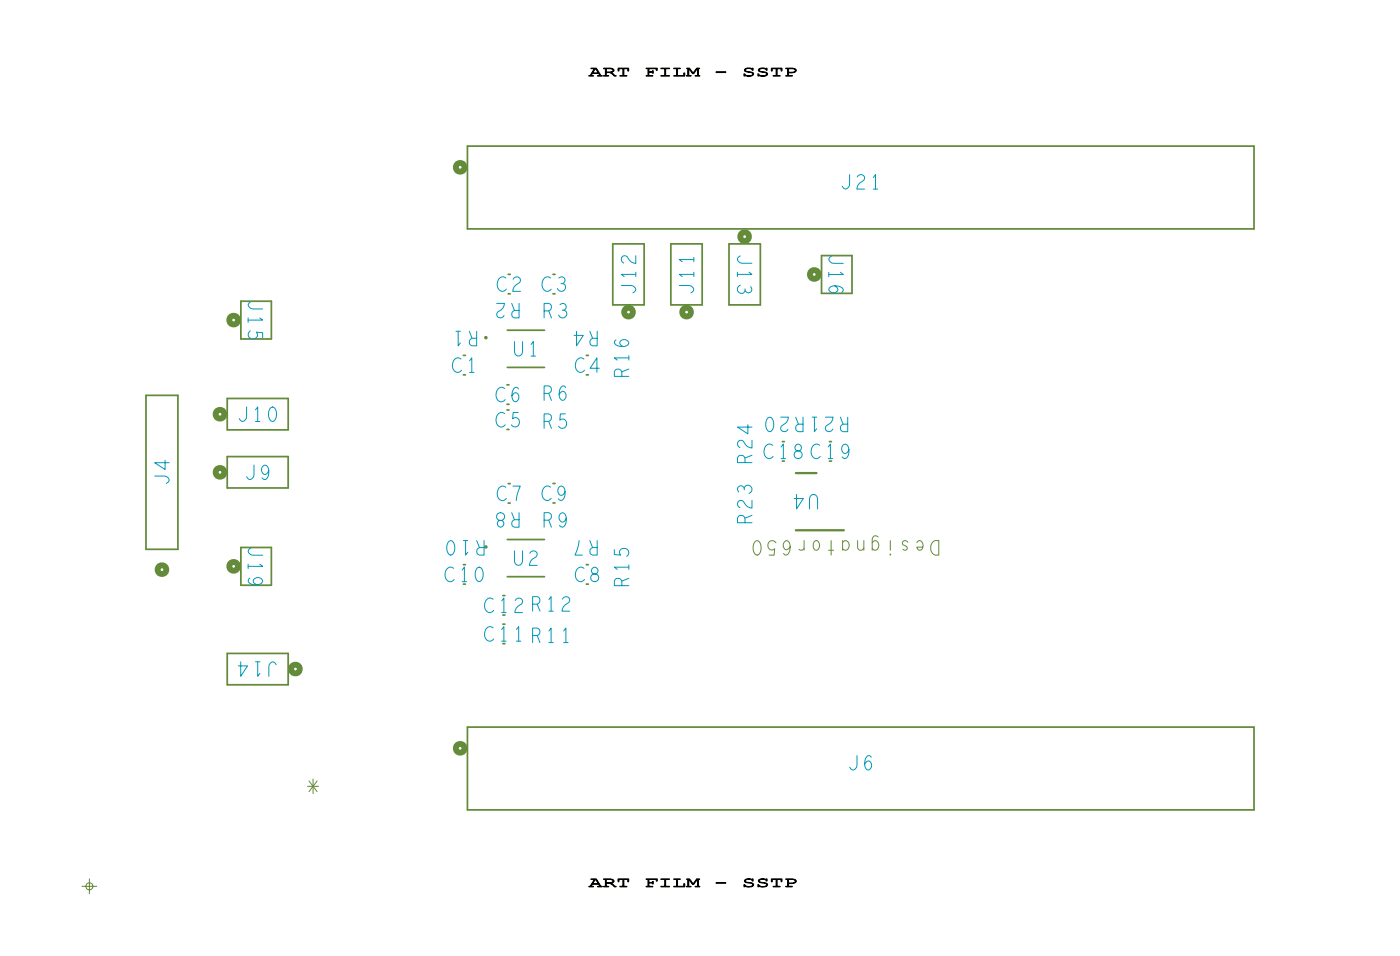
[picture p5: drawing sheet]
<svg xmlns="http://www.w3.org/2000/svg" width="123mm" height="84mm" viewBox="0 0 123 84" stroke-linecap="round" stroke-linejoin="round" font-family="sans-serif">
<!-- layer: Drawing Origin -->
<path d="M7.2 77.5h1.3M7.6 77.3l.2-.1 .3 .1v.2v.2l-.3 .1-.2-.1-.1-.2zM7.8 76.9v1.2" fill="none" stroke="#638b3a" stroke-width=".09"/>
<!-- layer: Components -->
<g fill="none" stroke="#638b3a" stroke-width=".15">
<path d="M40.9 12.8v7.2zM40.9 12.8h68.8zM109.7 12.8v7.2zM12.8 34.6v13.4zM12.8 34.6h2.8zM15.6 34.6v13.4zM19.9 39.9v2.8zM19.9 39.9h5.3zM19.9 34.8v2.8zM19.9 37.6h5.3zM19.9 34.8h5.3zM21.1 26.3h2.6z"/>
<path d="M21.1 29.6h2.6zM21.1 26.3v3.3zM23.7 26.3v3.3zM25.2 39.9v2.8zM25.2 34.8v2.8zM40.6 31.1h.1zM40.9 20h68.8zM42.5 29.4l.1 .1-.1 .1-.1-.1zM44.4 37.6h.1zM44.4 35.8h.1zM44.4 33.6h.1zM44.4 35.4h.1z"/>
<path d="M44.4 32.1h3.2zM44.4 28.9h3.2zM44.5 24h.1zM44.5 25.7h.1zM48.4 24h.2zM51.3 31.1h.2zM51.3 32.8h.2zM53.6 26.7h2.8zM53.6 21.3v5.4zM53.6 21.3h2.8zM56.4 21.3v5.4zM58.7 26.7h2.7z"/>
<path d="M58.7 21.3v5.4zM58.7 21.3h2.7zM61.4 21.3v5.4zM63.8 26.7h2.7zM63.8 21.3v5.4zM63.8 21.3h2.7zM66.5 21.3v5.4zM68.5 38.6h.1zM71.9 25.7h2.7zM71.9 22.3v3.4zM71.9 22.3h2.7zM72.6 38.6h.2z"/>
<path d="M74.6 22.3v3.4zM12.8 48h2.8zM19.9 59.9h5.3zM19.9 57.1v2.8zM19.9 57.1h5.3zM19.9 42.7h5.3zM21.1 51.2h2.6zM21.1 47.9v3.3zM21.1 47.9h2.6zM23.7 47.9v3.3zM25.2 57.1v2.8zM40.6 49.4h.1z"/>
<path d="M44 54.6h.2zM44 52.1h.2zM44.4 47.2h3.2zM44.4 50.4h3.2zM44.5 44h.1zM44.5 42.3h.1zM48.4 44h.2zM48.4 42.3h.2zM51.3 51.1h.2zM51.3 49.4h.2zM40.9 63.6v7.2zM40.9 70.8h68.8z"/>
<path d="M40.9 63.6h68.8zM109.7 63.6v7.2z"/>
</g>
<g fill="none" stroke="#638b3a" stroke-width=".51">
<circle cx="40.3" cy="14.6" r=".38"/>
<circle cx="19.2" cy="36.2" r=".38"/>
<circle cx="20.4" cy="28" r=".38"/>
<circle cx="55" cy="27.3" r=".38"/>
<circle cx="60.1" cy="27.3" r=".38"/>
<circle cx="65.2" cy="20.7" r=".38"/>
<circle cx="71.3" cy="24" r=".38"/>
<circle cx="14.2" cy="49.8" r=".38"/>
<circle cx="19.2" cy="41.3" r=".38"/>
<circle cx="20.4" cy="49.5" r=".38"/>
<circle cx="25.9" cy="58.5" r=".38"/>
<circle cx="40.3" cy="65.4" r=".38"/>
</g>
<!-- layer: Texts -->
<path d="M66.1 47.3a.45 .45 0 0 1 .5 .6v.2a.35 .35 0 0 1-.3 .4 .35 .35 0 0 1-.4-.4v-.4zM67.9 47.5a.39 .39 0 0 0-.5-.2 .39 .39 0 0 0-.1 .6 .39 .39 0 0 0 .5 .1l-.1 .5h-.4M69.2 47.8a.34 .34 0 0 1-.5 .2 .39 .39 0 0 1-.2-.4 .39 .39 0 0 1 .5-.3 .8 .8 0 0 1-.2 1.2l-.2-.1M72.7 47.3v1.2M77.9 48.5h.1M81.6 47.4l.2-.1h.4v1.2a.66 .66 0 0 1-.7-.3 .66 .66 0 0 1 .1-.8zM27 68.3l.7 .9M27.4 68.1v1.3M27.7 68.3l-.7 .9" fill="none" stroke="#638b3a" stroke-width=".09"/>
<!-- layer: Components -->
<path d="M69.6 46.4h4.2zM69.6 41.4h1.8z" fill="none" stroke="#638b3a" stroke-width=".2"/>
<!-- layer: Texts -->
<g fill="none" stroke="#0097b7" stroke-width=".09">
<path d="M74.3 15.3v.8a.33 .33 0 0 1-.2 .4 .33 .33 0 0 1-.4-.2M75 15.5a.32 .32 0 0 1 .5-.2 .32 .32 0 0 1 .1 .5 .85 .85 0 0 0-.6 .7h.7M76.4 15.5l.2-.2v1.2M76.4 16.5h.4M21.6 35.6v.8a.33 .33 0 0 1-.3 .4 .33 .33 0 0 1-.4-.2M21.7 27.8v.4M21.9 28.9a.39 .39 0 0 0-.1 .6 .39 .39 0 0 0 .5 .1 .39 .39 0 0 0 .1-.6l.6 .1v.4M22 26.4a.33 .33 0 0 0-.3 .4 .33 .33 0 0 0 .4 .2h.9M22.4 35.8l.2-.2v1.3M22.4 36.9h.3M22.7 27.8l.3 .2h-1.3M23.7 35.6a.45 .45 0 0 1 .5 .6v.2a.35 .35 0 0 1-.4 .5 .35 .35 0 0 1-.3-.5v-.4z"/>
<path d="M40.1 29v1.2l.2-.2M40.3 31.4a.51 .51 0 0 0-.5 0 .51 .51 0 0 0-.2 .6 .46 .46 0 0 0 .2 .5 .46 .46 0 0 0 .6-.1M41.1 31.5l.2-.2v1.3M41.7 29v1.2h-.4a.34 .34 0 0 1-.2-.3 .34 .34 0 0 1 .2-.3h.4M43.5 26.5h.6a.85 .85 0 0 1-.6 .8 .32 .32 0 0 0 .2 .5 .32 .32 0 0 0 .4-.2M44.2 36.2a.51 .51 0 0 0-.6 0 .51 .51 0 0 0-.2 .6 .46 .46 0 0 0 .3 .5 .46 .46 0 0 0 .5-.2M44.2 34a.51 .51 0 0 0-.6 0 .51 .51 0 0 0-.2 .6 .46 .46 0 0 0 .3 .5 .46 .46 0 0 0 .5-.2M44.3 24.3a.51 .51 0 0 0-.6 0 .51 .51 0 0 0-.2 .6 .46 .46 0 0 0 .3 .5 .46 .46 0 0 0 .5-.1M44.8 26.5l.2 .6M44.9 24.4a.32 .32 0 0 1 .5-.2 .32 .32 0 0 1 .1 .5 .85 .85 0 0 0-.6 .8h.6M45 29.9v.9a.35 .35 0 0 0 .4 .3 .35 .35 0 0 0 .3-.3v-.9M45.3 36.1h-.4v.5a.39 .39 0 0 1 .5 .1 .39 .39 0 0 1-.1 .6 .39 .39 0 0 1-.6-.2"/>
<path d="M45.4 34l-.2-.1a.74 .74 0 0 0-.1 1.2 .43 .43 0 0 0 .3-.4 .43 .43 0 0 0-.3-.4l-.3 .3M45.4 26.5v1.3h-.4a.34 .34 0 0 1-.2-.3 .34 .34 0 0 1 .2-.4h.4M46.5 30.1l.2-.2v1.2M46.5 31.1h.4M47.6 36.8h.4a.34 .34 0 0 0 .3-.3 .34 .34 0 0 0-.3-.3h-.4v1.3M47.6 34.4h.4a.34 .34 0 0 0 .3-.3 .34 .34 0 0 0-.3-.4h-.4v1.3M47.6 27.2h.4a.34 .34 0 0 0 .3-.3 .34 .34 0 0 0-.3-.4h-.4v1.3M48 36.8l.3 .7M48 34.4l.3 .6M48.2 24.3a.51 .51 0 0 0-.6 0 .51 .51 0 0 0-.2 .6 .46 .46 0 0 0 .3 .5 .46 .46 0 0 0 .5-.1M48.9 24.3a.31 .31 0 0 1 .5 0 .31 .31 0 0 1-.2 .5M49 26.6a.31 .31 0 0 1 .5 .1 .31 .31 0 0 1-.2 .4"/>
<path d="M49.5 36.2h-.5v.5a.39 .39 0 0 1 .5 .2 .39 .39 0 0 1-.1 .5 .39 .39 0 0 1-.5-.1M49.5 33.9l-.2-.2a.74 .74 0 0 0-.1 1.3 .43 .43 0 0 0 .3-.4 .43 .43 0 0 0-.2-.4l-.4 .3M50.5 29v1.2l.5-.9h-.8M51.1 31.4a.51 .51 0 0 0-.6 0 .51 .51 0 0 0-.2 .6 .46 .46 0 0 0 .3 .5 .46 .46 0 0 0 .6-.1M51.6 29l.3 .6M52.3 29v1.2h-.4a.34 .34 0 0 1-.3-.3 .34 .34 0 0 1 .3-.3h.4M52.4 32.2h-.8l.6-.9v1.3M53.9 29.7l-.1 .2a.74 .74 0 0 0 1.2 .1 .43 .43 0 0 0-.4-.3 .43 .43 0 0 0-.4 .3l.3 .3M54.4 25h.8a.33 .33 0 0 1 .4 .2 .33 .33 0 0 1-.2 .4M54.4 32.9v-.4a.34 .34 0 0 0-.3-.2 .34 .34 0 0 0-.3 .2v.4h1.2M55 31.3h-1.2l.2 .2M55.6 24h-1.2l.2 .2"/>
<path d="M55.6 22.4v.6a.85 .85 0 0 1-.7-.6 .32 .32 0 0 0-.5 .1 .32 .32 0 0 0 .2 .5M55.6 23.8v.4M59.4 25h.9a.33 .33 0 0 1 .4 .2 .33 .33 0 0 1-.2 .4M60.7 24h-1.3l.3 .2M60.7 22.7h-1.3l.3 .2M64.8 22.4a.33 .33 0 0 0-.3 .4 .33 .33 0 0 0 .5 .2h.8M65.4 37.1v.8l-.9-.6h1.3M65.5 23.8l.3 .2h-1.3M65.7 25.1a.31 .31 0 0 1 0 .5 .31 .31 0 0 1-.5-.2M65.8 38.5v.7a.85 .85 0 0 1-.8-.6 .32 .32 0 0 0-.4 .1 .32 .32 0 0 0 .1 .4M65.8 39.8l-.6 .2M67.2 36.5a.45 .45 0 0 1 .5 .6v.2a.35 .35 0 0 1-.3 .4 .35 .35 0 0 1-.4-.4v-.4z"/>
<path d="M67.6 38.9a.51 .51 0 0 0-.6 .1 .51 .51 0 0 0-.1 .5 .46 .46 0 0 0 .2 .5 .46 .46 0 0 0 .6-.1M68.3 36.5h.7a.85 .85 0 0 1-.6 .7 .32 .32 0 0 0 .1 .5 .32 .32 0 0 0 .5-.2M68.4 39.1l.2-.3v1.3M69.6 39a.29 .29 0 0 0 0 .3 .29 .29 0 0 0 .3 .1 .34 .34 0 0 1 .2 .6 .34 .34 0 0 1-.5 0 .34 .34 0 0 1 .2-.6 .29 .29 0 0 0 .3-.4 .29 .29 0 0 0-.5 0zM69.6 36.5l.3 .6M70.3 36.5v1.2h-.4a.34 .34 0 0 1-.3-.3 .34 .34 0 0 1 .3-.3h.4M71.1 36.5h.4M71.3 36.5v1.2l.2-.2M71.7 38.9a.51 .51 0 0 0-.6 .1 .51 .51 0 0 0-.1 .5 .46 .46 0 0 0 .2 .5 .46 .46 0 0 0 .6-.1M72.2 36.5h.7a.85 .85 0 0 1-.6 .7 .32 .32 0 0 0 .1 .5 .32 .32 0 0 0 .5-.2M72.5 39.1l.2-.3v1.3M72.5 23.8v.4"/>
<path d="M72.8 22.4a.33 .33 0 0 0-.3 .4 .33 .33 0 0 0 .5 .2h.8M73.1 25a.34 .34 0 0 1 .2 .4 .39 .39 0 0 1-.5 .2 .39 .39 0 0 1-.2-.4 .8 .8 0 0 1 1.2 .2l-.1 .2M73.5 36.5l.3 .6M73.5 23.8l.3 .2h-1.3M74.2 36.5v1.2h-.4a.34 .34 0 0 1-.3-.3 .34 .34 0 0 1 .3-.3h.4M74.3 39.3l-.1 .2a.25 .25 0 0 1-.4 0 .36 .36 0 0 1-.1-.5 .36 .36 0 0 1 .5 0l.1 .3a.51 .51 0 0 1-.5 .8l-.1-.1M13.5 41.6h.9a.33 .33 0 0 1 .4 .3 .33 .33 0 0 1-.2 .4M14.4 40.3v.8l-.9-.6h1.3M21.1 57.9v1.2l.6-.9h-.8M21.7 49.3v.4M21.9 50.5l-.2 .3a.76 .76 0 0 0 1.3 0 .4 .4 0 0 0-.5-.3 .4 .4 0 0 0-.3 .4l.3 .2M22 47.9a.33 .33 0 0 0-.3 .4 .33 .33 0 0 0 .4 .2h.9"/>
<path d="M22.2 40.7v.8a.33 .33 0 0 1-.2 .4 .33 .33 0 0 1-.4-.2M22.4 57.9h.3M22.6 57.9v1.2l.1-.2M22.7 49.3l.3 .2h-1.3M23.5 41.2l-.1 .1a.25 .25 0 0 1-.4 .1 .36 .36 0 0 1-.1-.5 .36 .36 0 0 1 .5-.1l.1 .4a.51 .51 0 0 1-.5 .7l-.1-.1M24.2 58.1a.33 .33 0 0 0-.4-.2 .33 .33 0 0 0-.3 .4v.8M39.3 47.3a.45 .45 0 0 1 .5 .6v.2a.35 .35 0 0 1-.4 .4 .35 .35 0 0 1-.3-.4v-.4zM39.7 49.7a.51 .51 0 0 0-.6 0 .51 .51 0 0 0-.2 .6 .46 .46 0 0 0 .3 .5 .46 .46 0 0 0 .5-.1M40.4 49.8l.2-.2v1.3M40.7 47.3v1.2l.2-.2M41.8 49.6a.45 .45 0 0 1 .5 .6v.2a.35 .35 0 0 1-.4 .5 .35 .35 0 0 1-.3-.5v-.4zM42.4 47.3v1.2h-.4a.34 .34 0 0 1-.3-.3 .34 .34 0 0 1 .3-.3h.4"/>
<path d="M43.2 54.9a.51 .51 0 0 0-.6 0 .51 .51 0 0 0-.2 .6 .46 .46 0 0 0 .2 .5 .46 .46 0 0 0 .6-.1M43.6 44.9a.35 .35 0 0 1 .5 .2 .35 .35 0 0 1-.4 .4 .3 .3 0 0 0-.1 .5 .3 .3 0 0 0 .5 0 .3 .3 0 0 0-.2-.5 .35 .35 0 0 1-.4-.2 .35 .35 0 0 1 .1-.4zM43.9 55l.2-.2v1.3M44.3 42.6a.51 .51 0 0 0-.6 0 .51 .51 0 0 0-.2 .6 .46 .46 0 0 0 .3 .5 .46 .46 0 0 0 .5-.1M44.8 44.8l.2 .6M44.9 42.5h.6l-.3 1.3M45 48.2v.9a.35 .35 0 0 0 .4 .3 .35 .35 0 0 0 .3-.3v-.9M45.2 55l.2-.2v1.3M45.4 44.8v1.3h-.4a.34 .34 0 0 1-.2-.3 .34 .34 0 0 1 .2-.4h.4M46.4 48.4a.32 .32 0 0 1 .4-.2 .32 .32 0 0 1 .1 .5 .85 .85 0 0 0-.6 .7h.7M46.6 52.8h.4a.34 .34 0 0 0 .3-.3 .34 .34 0 0 0-.3-.3h-.4v1.2M47.6 45.5h.4a.34 .34 0 0 0 .3-.3 .34 .34 0 0 0-.3-.4h-.4v1.3"/>
<path d="M48 45.5l.3 .6M48 52.4l.2-.2v1.2M48.2 42.6a.51 .51 0 0 0-.6 0 .51 .51 0 0 0-.2 .6 .46 .46 0 0 0 .3 .5 .46 .46 0 0 0 .5-.1M49.2 52.4a.32 .32 0 0 1 .5-.2 .32 .32 0 0 1 .1 .5 .85 .85 0 0 0-.6 .7h.7M49.5 43l-.1 .2a.25 .25 0 0 1-.5 0 .36 .36 0 0 1-.1-.5 .36 .36 0 0 1 .5-.1l.2 .4a.51 .51 0 0 1-.5 .7l-.1-.1M49.6 45.3l-.1 .2a.25 .25 0 0 1-.5 0 .36 .36 0 0 1-.1-.5 .36 .36 0 0 1 .5 0l.2 .3a.51 .51 0 0 1-.5 .8l-.1-.1M50.7 47.3l-.4 1.2h.7M51.1 49.7a.51 .51 0 0 0-.6 0 .51 .51 0 0 0-.2 .6 .46 .46 0 0 0 .3 .5 .46 .46 0 0 0 .6-.1M51.6 47.3l.3 .6M51.8 49.7a.29 .29 0 0 0 0 .4 .29 .29 0 0 0 .3 .1 .34 .34 0 0 1 .2 .5 .34 .34 0 0 1-.5 0 .34 .34 0 0 1 .2-.5 .29 .29 0 0 0 .3-.4 .29 .29 0 0 0-.5-.1zM52.3 47.3v1.2h-.4a.34 .34 0 0 1-.3-.3 .34 .34 0 0 1 .3-.3h.4M53.8 48.1v.4h.5a.39 .39 0 0 1 .1-.5 .39 .39 0 0 1 .6 .1 .39 .39 0 0 1-.2 .6"/>
<path d="M54.4 51.2v-.4a.34 .34 0 0 0-.3-.2 .34 .34 0 0 0-.3 .2v.4h1.2M55 49.6h-1.2l.2 .2M65.1 42.7a.31 .31 0 0 0-.4-.2 .31 .31 0 0 0-.1 .5M65.2 45.7v-.4a.34 .34 0 0 0-.3-.2 .34 .34 0 0 0-.4 .2v.4h1.3M65.2 40.5v-.5a.34 .34 0 0 0-.3-.2 .34 .34 0 0 0-.4 .2v.5h1.3M65.8 43.8v.6a.85 .85 0 0 1-.8-.6 .32 .32 0 0 0-.4 .1 .32 .32 0 0 0 .1 .5M69.7 43.2v1.3l.6-.9h-.8M70.8 44.5v-.9a.35 .35 0 0 1 .4-.4 .35 .35 0 0 1 .3 .4v.9M75 66.1v.8a.33 .33 0 0 1-.2 .4 .33 .33 0 0 1-.4-.2M76.2 66.2l-.1-.1a.74 .74 0 0 0-.1 1.2 .43 .43 0 0 0 .3-.4 .43 .43 0 0 0-.3-.4l-.3 .3"/>
</g>
<g font-size="1.3" fill="#0097b7">
<text x="64.5" y="22.2" transform="rotate(90 64.5 22.2)">J13</text>
<text x="41.9" y="29" transform="rotate(180 41.9 29)">R1</text>
<text x="47.4" y="25.5">C3</text>
<text x="47.5" y="27.8">R3</text>
<text x="60.7" y="25.8" transform="rotate(-90 60.7 25.8)">J11</text>
<text x="39.5" y="32.6">C1</text>
<text x="55" y="33.1" transform="rotate(-90 55 33.1)">R16</text>
<text x="66.8" y="40.1">C18 C19</text>
<text x="42.5" y="47.3" transform="rotate(180 42.5 47.3)">R10</text>
<text x="65.8" y="45.9" transform="rotate(-90 65.8 45.9)">R23</text>
<text x="38.9" y="50.9">C10</text>
<text x="42.3" y="53.6">C12 R12</text>
<text x="55" y="51.4" transform="rotate(-90 55 51.4)">R15</text>
<text x="42.3" y="56.1">C11 R11</text>
</g>
<g font-size="1.3" fill="#638b3a">
<text x="82.3" y="47.3" transform="rotate(180 82.3 47.3)">Designator650</text>
<text x="27.9" y="67.9" transform="rotate(180 27.9 67.9)">*</text>
</g>
<g font-size="1.2">
<text x="51.5" y="6.7">ART</text>
<text x="56.4" y="6.7">FILM</text>
<text x="62.5" y="6.7">-</text>
<text x="64.9" y="6.7">SSTP</text>
<text x="51.5" y="77.5">ART</text>
<text x="56.4" y="77.5">FILM</text>
<text x="62.5" y="77.5">-</text>
<text x="64.9" y="77.5">SSTP</text>
</g>
</svg>
